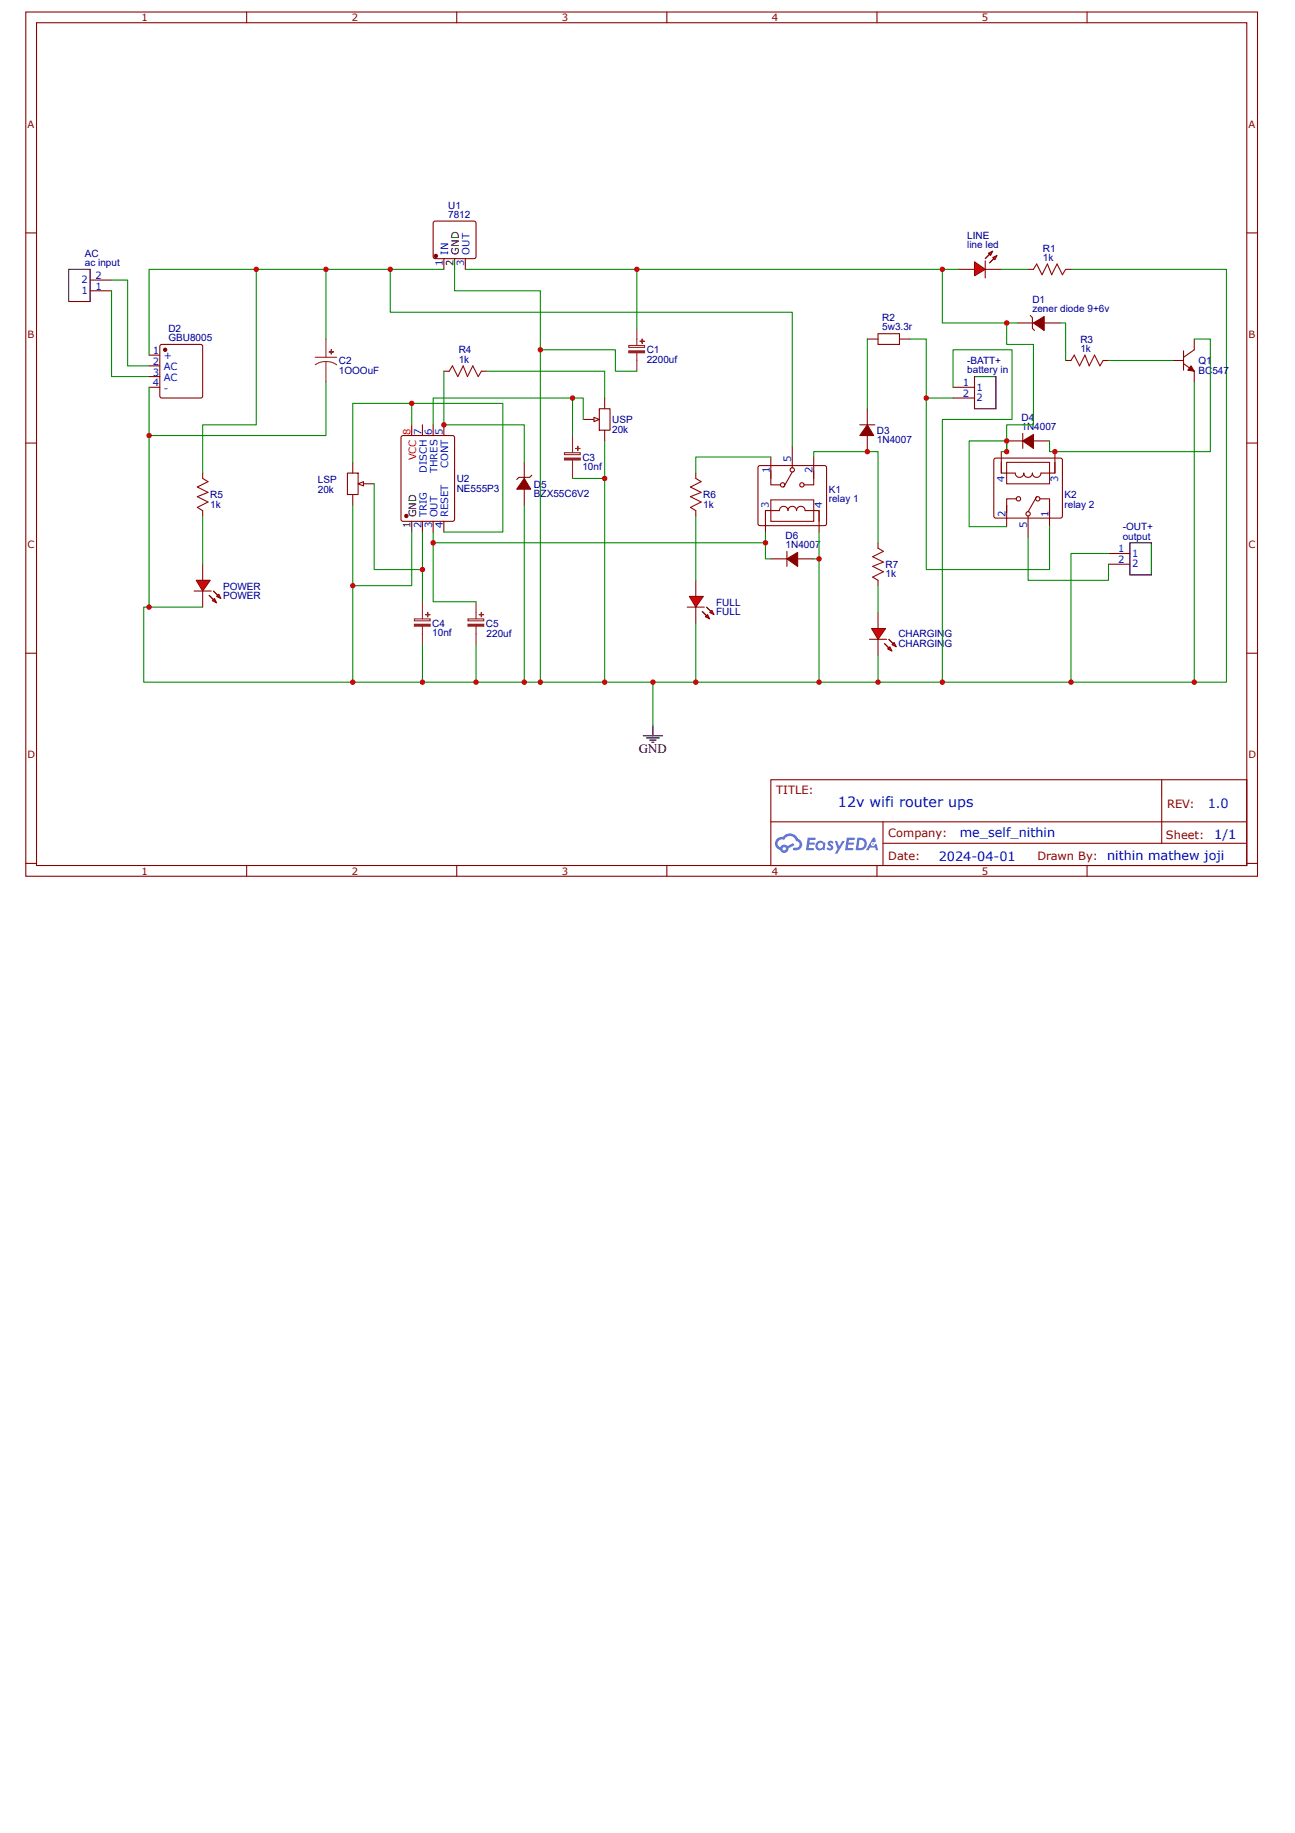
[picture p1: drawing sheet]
<svg xmlns="http://www.w3.org/2000/svg" width="210mm" height="297mm" viewBox="0 0 210 297" stroke-linecap="round" stroke-linejoin="round" font-family="sans-serif">
<g fill="none" stroke="#800" stroke-width=".17">
<path d="M4.2 1.9h199.6v140.1h-199.6zM5.9 3.7h196.2v136.5h-196.2zM40 1.9v1.8M74 1.9v1.8M108.1 1.9v1.8M142.1 1.9v1.8M176.2 1.9v1.8M4.2 37.7h1.7M202.1 37.7h1.7M4.2 71.8h1.7M202.1 71.8h1.7M4.2 105.8h1.7"/>
<path d="M202.1 105.8h1.7M4.2 139.9h1.7M124.9 126.3h77.2v13.9h-77.2zM125 133.2h77M143.1 136.6h58.9M143.1 133.2v6.9M188.3 126.4v10.2M202.1 139.9h1.7M40 140.2v1.8M74 140.2v1.8M108.1 140.2v1.8M142.1 140.2v1.8"/>
<path d="M176.2 140.2v1.8"/>
</g>
<g fill="#58f">
<path d="M134.3 136.3l.3-.1 .3 .1 .2 .2-.2 .3a.23 .23 0 0 0-.1-.2 .23 .23 0 0 0-.3 0v.1a.72 .72 0 0 1 .4 1l-.5 .1-.5-.3 .3-.2 .3 .2 .2-.2a.87 .87 0 0 1-.5-.8z"/>
<path d="M135.3 136.3h.4l.3 .9 .5-.9h.4l-1.2 2h-.4l.4-.7z"/>
<path d="M130.9 135.7l1.3 .1v.1l-.2 .2h-.7l-.1 .4h.7l.2 .2-.2 .2h-.8v.5h.7l.1 .1v.2l-1.3 .1z"/>
<path d="M137.2 135.7l1.3 .1 .1 .1-.2 .2h-.8l-.1 .4h.8l.1 .2-.2 .2h-.7l-.1 .5h.7l.2 .1v.2l-1.3 .1z"/>
<path d="M141.5 135.7h.3l.2 .6-.3 .2a.34 .34 0 0 0-.5 .1 .34 .34 0 0 0 .2 .5 .34 .34 0 0 0 .4-.3l.3-.1 .2 1.1h-.3l-.2-.5h-.8l-.2 .5h-.4z"/>
<path d="M139 135.7l-.3 2.1h.6a1.03 1.03 0 0 0 1.2-1.1 1.03 1.03 0 0 0-1.2-1zM139.3 136.1a.7 .7 0 0 1 .8 .8 .7 .7 0 0 1-1 .5z"/>
<path d="M132.5 136.4a.76 .76 0 0 0-.2 1.1 .76 .76 0 0 0 1 .2l.3 .1 .2-1.2-.3-.1a.69 .69 0 0 0-1-.1zM132.5 137a.46 .46 0 0 1 .9 0 .46 .46 0 0 1-.9 0z"/>
<path d="M125.9 135.9a1.08 1.08 0 0 0 .5 1.8 .69 .69 0 0 0 .8 .5 .69 .69 0 0 0 .6-.7l1-.5-.2-.4-1 .5a.7 .7 0 0 0-1.2 .2 .68 .68 0 0 1-.3-.9 .68 .68 0 0 1 1-.3 1.02 1.02 0 0 1 1-.6 1.02 1.02 0 0 1 .9 .8 .56 .56 0 0 1 .5 .7 .56 .56 0 0 1-.8 .4l-.2 .2a.87 .87 0 0 0 1.1 0 .94 .94 0 0 0 .4-.9 .94 .94 0 0 0-.7-.8 1.49 1.49 0 0 0-2.5-.3h-.4zM126.8 137.5a.3 .3 0 0 1 .6 0 .3 .3 0 0 1-.6 0z"/>
<circle cx="141.5" cy="136.8" r=".13"/>
</g>
<path d="M66.7 68.8v1.8" fill="none" stroke="#f00" stroke-width=".17"/>
<path d="M68.5 68.8v1.8M70.2 68.8v1.8M71.9 68.8v1.8M68.5 84.5v1.7M70.2 84.5v1.7M71.9 84.5v1.7" fill="none" stroke="#800" stroke-width=".17"/>
<path d="M66.7 84.5v1.7" fill="none" stroke="#000" stroke-width=".17"/>
<circle cx="65.9" cy="83.6" r=".26" fill="#800"/>
<g fill="none" stroke="#800" stroke-width=".17">
<path d="M26 55.9l.2-.1h6.3l.2 .1 .1 .3v7.9l-.1 .3-.2 .1h-6.3l-.2-.1-.1-.3v-7.9zM65.1 70.7l.2-.1h8l.4 .2v13.3l-.2 .3-8.2 .1-.3-.2v-13.4z"/>
<circle cx="65.9" cy="83.6" r=".26"/>
</g>
<circle cx="26.8" cy="56.7" r=".26" fill="#800"/>
<g fill="none" stroke="#800" stroke-width=".17">
<path d="M24.2 57.5h1.7M24.2 59.3h1.7M24.2 61h1.7M24.2 62.8h1.7"/>
<circle cx="26.8" cy="56.7" r=".26"/>
</g>
<path d="M31.8 94h2.3l-1.3 1.8z" fill="#f00"/>
<path d="M31.5 95.8h2.7M31.8 94h2.3l-1.3 1.8z" fill="none" stroke="#800" stroke-width=".17"/>
<path d="M34.6 95.8l.7 .7z" fill="#800"/>
<path d="M34.6 95.8l.7 .7" fill="none" stroke="#800" stroke-width=".17"/>
<path d="M33.9 96.5l.7 .7z" fill="#800"/>
<path d="M33.9 96.5l.7 .7" fill="none" stroke="#800" stroke-width=".17"/>
<path d="M35.1 96.6l.4-.3 .3 .7z" fill="#f00"/>
<path d="M35.1 96.6l.4-.3 .3 .7z" fill="none" stroke="#800" stroke-width=".17"/>
<path d="M34.4 97.3l.4-.3 .3 .7z" fill="#f00"/>
<path d="M32.8 91.4v2.6M32.8 95.8v2.6M34.4 97.3l.4-.3 .3 .7z" fill="none" stroke="#800" stroke-width=".17"/>
<path d="M51.1 57.9h3.5M52.8 58.6l-1.1 .2-.6 .3M52.8 58.6l.8 .1 1 .4M52.8 54.9v3M52.8 58.6v3.3" fill="none" stroke="#8d2323" stroke-width=".17"/>
<path d="M53.4 57h.6z" fill="#8d2323"/>
<path d="M53.4 57h.6z" fill="none" stroke="#8d2323" stroke-width=".17"/>
<path d="M53.7 56.7v.7z" fill="#8d2323"/>
<path d="M53.7 56.7v.7zM68.5 97.5v2.8M67.2 101.2h2.5v.3h-2.5zM67.2 100.3h2.5v.3h-2.5zM68.5 101.5v3" fill="none" stroke="#8d2323" stroke-width=".17"/>
<path d="M67.2 101.3h2.5" fill="none" stroke="#8d2323" stroke-width=".31"/>
<path d="M69 99.6h.7z" fill="#8d2323"/>
<path d="M69 99.6h.7z" fill="none" stroke="#8d2323" stroke-width=".17"/>
<path d="M69.3 99.2v.7z" fill="#8d2323"/>
<path d="M69.3 99.2v.7zM77.2 97.5v2.8M75.9 101.2h2.5v.3h-2.5zM75.9 100.3h2.5v.3h-2.5zM77.2 101.5v3" fill="none" stroke="#8d2323" stroke-width=".17"/>
<path d="M75.9 101.3h2.5" fill="none" stroke="#8d2323" stroke-width=".31"/>
<path d="M77.7 99.6h.7z" fill="#8d2323"/>
<path d="M77.7 99.6h.7z" fill="none" stroke="#8d2323" stroke-width=".17"/>
<path d="M78 99.2v.7z" fill="#8d2323"/>
<path d="M78 99.2v.7z" fill="none" stroke="#8d2323" stroke-width=".17"/>
<path d="M70.3 35.9l.3-.1h6.2l.3 .1 .1 .3v5.4l-.1 .2-.3 .1h-6.2l-.3-.1-.1-.2v-5.4z" fill="none" stroke="#800" stroke-width=".17"/>
<circle cx="70.6" cy="41.5" r=".26" fill="#800"/>
<g fill="none" stroke="#800" stroke-width=".17">
<path d="M71.9 41.9v1.7M75.4 41.9v1.7M32.8 76.7v.8M71.9 60.2h.9M78 60.2h.9M85 74.9v2.6M85 79.3v2.6M86.2 77l-.4 .4h-1.7l-.3 .3M32.8 82.7v.9"/>
<circle cx="70.6" cy="41.5" r=".26"/>
</g>
<path d="M73.7 41.9v1.7" fill="none" stroke="#000" stroke-width=".17"/>
<path d="M32.8 77.5l.9 .5-1.7 .9 1.7 .9-1.7 .7 1.7 .8-1.7 .9 .8 .5M72.8 60.2l.5-.9 .9 1.7 .9-1.7 .7 1.7 .8-1.7 .9 1.7 .5-.8" fill="none" stroke="#a00000" stroke-width=".17"/>
<path d="M85 77.5l1 1.8h-2.2z" fill="#800"/>
<path d="M14.6 47.1h3.5M14.6 45.4h3.5M56.3 76.7h1.7v3.4h-1.7zM57.2 74.9v1.8M58.9 78.4h1.7M85 77.5l1 1.8h-2.2zM57.2 80.1v1.8" fill="none" stroke="#800" stroke-width=".17"/>
<path d="M11.1 43.6h3.5v5.3h-3.5z" fill="none" stroke="#000" stroke-width=".17"/>
<path d="M18.1 47.1v13.9h6.1M41.5 43.6v25.2h-8.7v7.9M52.8 43.6v11.3M71.9 43.6h-47.7v13.9M24.2 70.6v27.8h8.6M52.8 61.9v8.7h-28.6v-7.8M32.8 83.6v7.8" fill="none" stroke="#080" stroke-width=".17"/>
<path d="M58 78.4l.9-.4v.7z" fill="#efefef"/>
<path d="M58 78.4l.9-.4v.7z" fill="none" stroke="#800" stroke-width=".17"/>
<path d="M73.7 43.6v3.5h13.9v63.4h-10.4M60.6 78.4v13.9h7.9v-6.1M66.7 68.8v-3.4h-9.5v9.5M66.7 65.4h14.8v20.8h-9.6M57.2 81.9v28.6h-33.9v-12.1h.9M68.5 92.3v5.2M68.5 104.5v6h-11.3M77.2 104.5v6h-8.7" fill="none" stroke="#080" stroke-width=".17"/>
<path d="M157.9 42.4l1.8 1.2-1.8 1.1z" fill="#f00"/>
<path d="M157.9 42.4l1.8 1.2-1.8 1.1zM159.7 42.3v2.7" fill="none" stroke="#800" stroke-width=".17"/>
<path d="M159.7 41.9l.7-.7z" fill="#800"/>
<path d="M160.4 41.2l-.7 .7" fill="none" stroke="#800" stroke-width=".17"/>
<path d="M161.1 41.9l-.7 .7z" fill="#800"/>
<path d="M161.1 41.9l-.7 .7" fill="none" stroke="#800" stroke-width=".17"/>
<path d="M160.2 41l.7-.3-.3 .7z" fill="#f00"/>
<path d="M160.2 41l.7-.3-.3 .7z" fill="none" stroke="#800" stroke-width=".17"/>
<path d="M160.9 41.7l.7-.3-.4 .7z" fill="#f00"/>
<path d="M155.3 43.6h2.6M159.7 43.6h2.6M160.9 41.7l.7-.3-.4 .7zM166.6 43.6h.9M172.7 43.6h.9M94.5 68h1.8M97.1 66.2h1.8v3.5h-1.8zM98 64.5v1.7M98 69.7v1.7" fill="none" stroke="#800" stroke-width=".17"/>
<path d="M167.5 43.6l.5-.8 .9 1.7 .9-1.7 .7 1.7 .8-1.7 .9 1.7 .5-.9" fill="none" stroke="#a00000" stroke-width=".17"/>
<path d="M75.4 43.6h79.9M162.3 43.6h4.3M173.6 43.6h25.2v66.9h-111.2" fill="none" stroke="#080" stroke-width=".17"/>
<path d="M96.3 67.6l.8 .4-.8 .3z" fill="#efefef"/>
<path d="M96.3 67.6l.8 .4-.8 .3z" fill="none" stroke="#800" stroke-width=".17"/>
<path d="M94.5 68v-3.5h-24.3v4.3M98 71.4v39.1M66.7 86.2v8.7h-9.5" fill="none" stroke="#080" stroke-width=".17"/>
<path d="M91.5 74.2h2.5v.3h-2.5zM91.5 73.4h2.5v.3h-2.5zM92.8 70.6v2.8M92.8 74.6v2.9" fill="none" stroke="#8d2323" stroke-width=".17"/>
<path d="M91.5 74.4h2.5" fill="none" stroke="#8d2323" stroke-width=".31"/>
<path d="M93.3 72.7h.7z" fill="#8d2323"/>
<path d="M93.3 72.7h.7z" fill="none" stroke="#8d2323" stroke-width=".17"/>
<path d="M93.6 72.3l.1 .7z" fill="#8d2323"/>
<path d="M93.6 72.3l.1 .7z" fill="none" stroke="#8d2323" stroke-width=".17"/>
<path d="M18.1 45.4h2.6v13.9h3.5M63.3 43.6v7h65.1v21.7M71.9 60.2v8.6h13.1v6.1M78.9 60.2h19.1v4.3M92.8 64.5v6.1M92.8 77.5h5.2M85 81.9v28.6" fill="none" stroke="#080" stroke-width=".17"/>
<path d="M163.2 74.9h6.9v3.5h-6.9zM124.9 81h7v3.5h-7z" fill="none" stroke="#881000" stroke-width=".17"/>
<g fill="none" stroke="#800" stroke-width=".17">
<path d="M112.8 76.7v.8M123 75.5l.2-.1h10.4l.3 .1 .1 .3v9l-.1 .3-.3 .1h-10.4l-.2-.1-.2-.3v-9zM124.9 76.3v2.3h1.6M124.9 74.1v3.4M128.4 76.5l-1.4 2.4M128.4 72.3v3.5M131.9 76.3v2.3h-1.6M131.9 74.1v3.4M161.2 74.3l.2-.1h10.4l.3 .1 .1 .3v9l-.1 .3-.3 .1h-10.4l-.2-.1-.1-.3v-9zM162.3 74.9v1.8h2.2a.69 .69 0 0 0 .7 .7 .69 .69 0 0 0 .7-.7 .69 .69 0 0 0 .7 .7 .69 .69 0 0 0 .7-.7 .69 .69 0 0 0 .7 .7 .69 .69 0 0 0 .7-.7h2.3v-1.8M162.3 73.2v3.5M171 73.2v3.5"/>
<path d="M112.8 82.7v.9M124.1 84.5v-1.8h2.2a.69 .69 0 0 1 .7-.7 .69 .69 0 0 1 .7 .7 .69 .69 0 0 1 .7-.7 .69 .69 0 0 1 .7 .7 .69 .69 0 0 1 .7-.7 .69 .69 0 0 1 .7 .7h2.3v1.8M124.1 82.7v3.5M132.8 82.7v3.5M163.2 81.9v3.4M164.7 80.8h-1.5v2.3M166.6 83.6v3.5M168 80.5l-1.4 2.4M168.5 80.8h1.6v2.3M170.1 81.9v3.4"/>
<circle cx="126.8" cy="78.6" r=".35"/>
<circle cx="128.4" cy="76.1" r=".35"/>
<circle cx="130" cy="78.6" r=".35"/>
<circle cx="165.1" cy="80.8" r=".35"/>
<circle cx="166.6" cy="83.3" r=".35"/>
<circle cx="168.2" cy="80.8" r=".35"/>
</g>
<path d="M112.8 77.5l.8 .5-1.7 .9 1.7 .9-1.7 .7 1.7 .8-1.7 .9 .9 .5" fill="none" stroke="#a00000" stroke-width=".17"/>
<path d="M111.7 96.6h2.3l-1.2 1.8z" fill="#f00"/>
<path d="M111.4 98.4h2.8M111.7 96.6h2.3l-1.2 1.8z" fill="none" stroke="#800" stroke-width=".17"/>
<path d="M114.5 98.4l.7 .7z" fill="#800"/>
<path d="M114.5 98.4l.7 .7" fill="none" stroke="#800" stroke-width=".17"/>
<path d="M113.8 99.1l.7 .7z" fill="#800"/>
<path d="M113.8 99.1l.7 .7" fill="none" stroke="#800" stroke-width=".17"/>
<path d="M115 99.2l.4-.3 .3 .7z" fill="#f00"/>
<path d="M115 99.2l.4-.3 .3 .7z" fill="none" stroke="#800" stroke-width=".17"/>
<path d="M114.3 99.9l.4-.3 .3 .7z" fill="#f00"/>
<path d="M112.8 94v2.6M112.8 98.4v2.6M114.3 99.9l.4-.3 .3 .7zM124.9 90.6h2.6M129.3 90.6h2.6" fill="none" stroke="#800" stroke-width=".17"/>
<path d="M124.9 74.1h-12.1v2.6M112.8 83.6v10.4M112.8 101v9.5" fill="none" stroke="#080" stroke-width=".17"/>
<path d="M127.5 90.6l1.8-1.1v2.3z" fill="#800"/>
<path d="M140.6 66.2v2.6M140.6 70.6v2.6M127.5 90.6l1.8-1.1v2.3zM127.5 89.3v2.5" fill="none" stroke="#800" stroke-width=".17"/>
<path d="M132.8 86.2v4.4h-.9M132.8 90.6v19.9" fill="none" stroke="#080" stroke-width=".17"/>
<path d="M140.6 68.8l1 1.8h-2.2z" fill="#800"/>
<path d="M140.6 54.9h1.7M145.8 54.9h1.7M139.4 68.8h2.4M140.6 68.8l1 1.8h-2.2zM154.5 62.8h3.4M154.5 64.5h3.4M142.3 87.9v.9M142.3 94v.9" fill="none" stroke="#800" stroke-width=".17"/>
<path d="M157.9 61h3.5v5.2h-3.5z" fill="none" stroke="#000" stroke-width=".17"/>
<path d="M140.6 54.9v11.3M147.5 54.9h2.6v9.6h4.4M131.9 74.1v-.9h10.4v14.7" fill="none" stroke="#080" stroke-width=".17"/>
<path d="M142.3 54.1h3.5v1.7h-3.5zM142.3 88.8l.9 .5-1.8 .9 1.8 .9-1.8 .7 1.8 .8-1.8 .9 .9 .5" fill="none" stroke="#a00000" stroke-width=".17"/>
<path d="M141.3 101.8h2.2l-1.2 1.8z" fill="#f00"/>
<path d="M140.9 103.6h2.8M141.3 101.8h2.2l-1.2 1.8z" fill="none" stroke="#800" stroke-width=".17"/>
<path d="M144 103.6l.7 .7z" fill="#800"/>
<path d="M144 103.6l.7 .7" fill="none" stroke="#800" stroke-width=".17"/>
<path d="M143.3 104.3l.7 .7z" fill="#800"/>
<path d="M143.3 104.3l.7 .7" fill="none" stroke="#800" stroke-width=".17"/>
<path d="M144.6 104.5l.3-.4 .4 .7z" fill="#f00"/>
<path d="M144.6 104.5l.3-.4 .4 .7z" fill="none" stroke="#800" stroke-width=".17"/>
<path d="M143.9 105.2l.3-.4 .4 .7z" fill="#f00"/>
<path d="M163.2 71.4h2.6M167.5 71.4h2.6M142.3 99.2v2.6M179.7 89.7h3.4M179.7 91.4h3.4M142.3 103.6v2.6M143.9 105.2l.3-.4 .4 .7z" fill="none" stroke="#800" stroke-width=".17"/>
<path d="M150.1 64.5v27.8h20v-7M154.5 62.8v-6.1h9.5v11.3h-11.3v42.5M142.3 94.9v4.3M166.6 87.1v6.9h13.1v-2.6M179.7 89.7h-6.1v20.8M142.3 106.2v4.3" fill="none" stroke="#080" stroke-width=".17"/>
<path d="M183.1 87.9h3.5v5.3h-3.5z" fill="none" stroke="#000" stroke-width=".17"/>
<path d="M165.8 71.4l1.7-1v2.3z" fill="#800"/>
<path d="M165.8 71.4l1.7-1v2.3zM165.8 70.2v2.5" fill="none" stroke="#800" stroke-width=".17"/>
<path d="M193 59.3l.6 .9-1.1-.2z" fill="#800"/>
<path d="M164.9 52.3h2.6M167 51.1l.3 .4v1.7l.4 .3M169.2 52.3h2.6M172.7 58.4h.9M178.8 58.4h.9M190.1 58.4h1.7M191.8 56.8v3.2M191.8 58.9l1.8 1.3v1.7M193 59.3l.6 .9-1.1-.2zM193.6 54.9v1.8l-1.8 1.2" fill="none" stroke="#800" stroke-width=".17"/>
<path d="M173.6 58.4l.5-.9 .9 1.8 .8-1.8 .7 1.8 .9-1.8 .9 1.8 .5-.9" fill="none" stroke="#a00000" stroke-width=".17"/>
<path d="M179.7 58.4h10.4" fill="none" stroke="#080" stroke-width=".17"/>
<path d="M167.5 52.3l1.7-1v2.2z" fill="#800"/>
<path d="M167.5 52.3l1.7-1v2.2z" fill="none" stroke="#800" stroke-width=".17"/>
<path d="M152.7 43.6v8.7h12.2M163.2 52.3v3.5h4.3v13h-4.3v4.4v-1.8h-6.1v13.9h6.1M171.8 52.3h.9v6.1M193.6 54.9h2.6v18.3h-26.1v-1.8M162.3 73.2h.9M193.6 61.9v48.6" fill="none" stroke="#080" stroke-width=".17"/>
<path d="M101.9 56.8h2.6v.4h-2.6zM101.9 56h2.6v.3h-2.6zM103.2 53.2v2.8M103.2 57.2v3" fill="none" stroke="#8d2323" stroke-width=".17"/>
<path d="M101.9 57h2.6" fill="none" stroke="#8d2323" stroke-width=".31"/>
<path d="M103.7 55.3h.7z" fill="#8d2323"/>
<path d="M103.7 55.3h.7z" fill="none" stroke="#8d2323" stroke-width=".17"/>
<path d="M104.1 54.9v.7z" fill="#8d2323"/>
<path d="M104.1 54.9v.7z" fill="none" stroke="#8d2323" stroke-width=".17"/>
<path d="M87.6 56.7h12.1v3.5h3.5M103.2 43.6v9.6M70.2 86.2v11.3h7M124.1 86.2v1.7h-53.9M124.1 87.9v2.7h.8M105.8 110.5v7" fill="none" stroke="#080" stroke-width=".17"/>
<path d="M104.3 119.2h3.1M104.8 119.6h2.1M105.3 119.9h1M105.8 117.5v1.7M105.6 120.3h.4" fill="none" stroke="#000" stroke-width=".17"/>
<g fill="#c00">
<circle cx="52.8" cy="43.6" r=".43"/>
<circle cx="41.5" cy="43.6" r=".43"/>
<circle cx="24.2" cy="70.6" r=".43"/>
<circle cx="24.2" cy="98.4" r=".43"/>
<circle cx="68.5" cy="92.3" r=".43"/>
<circle cx="57.2" cy="110.5" r=".43"/>
<circle cx="68.5" cy="110.5" r=".43"/>
<circle cx="66.7" cy="65.4" r=".43"/>
<circle cx="77.2" cy="110.5" r=".43"/>
<circle cx="87.6" cy="110.5" r=".43"/>
<circle cx="98" cy="110.5" r=".43"/>
<circle cx="57.2" cy="94.9" r=".43"/>
<circle cx="92.8" cy="64.5" r=".43"/>
<circle cx="98" cy="77.5" r=".43"/>
<circle cx="71.9" cy="68.8" r=".43"/>
<circle cx="85" cy="110.5" r=".43"/>
<circle cx="63.3" cy="43.6" r=".43"/>
<circle cx="112.8" cy="110.5" r=".43"/>
<circle cx="132.8" cy="110.5" r=".43"/>
<circle cx="132.8" cy="90.6" r=".43"/>
<circle cx="140.6" cy="73.2" r=".43"/>
<circle cx="142.3" cy="110.5" r=".43"/>
<circle cx="152.7" cy="110.5" r=".43"/>
<circle cx="150.1" cy="64.5" r=".43"/>
<circle cx="173.6" cy="110.5" r=".43"/>
<circle cx="152.7" cy="43.6" r=".43"/>
<circle cx="171" cy="73.2" r=".43"/>
<circle cx="163.2" cy="52.3" r=".43"/>
<circle cx="163.2" cy="71.4" r=".43"/>
<circle cx="193.6" cy="110.5" r=".43"/>
<circle cx="163.2" cy="73.2" r=".43"/>
<circle cx="87.6" cy="56.7" r=".43"/>
<circle cx="103.2" cy="43.6" r=".43"/>
<circle cx="105.8" cy="110.5" r=".43"/>
<circle cx="70.2" cy="87.9" r=".43"/>
<circle cx="124.1" cy="87.9" r=".43"/>
</g>
<text font-size="2.3" fill="#00f" x="135.8" y="130.8">12v wifi router ups</text>
<text font-size="2.1" x="103.6" y="122">GND</text>
<g font-size="2.1" fill="#00f">
<text x="195.8" y="130.9">1.0</text>
<text x="155.6" y="135.6">me_self_nithin</text>
<text x="196.8" y="136">1/1</text>
<text x="152.1" y="139.5">2024-04-01</text>
<text x="179.4" y="139.4">nithin mathew joji</text>
</g>
<g font-size="1.9" fill="#800">
<text x="125.8" y="128.6">TITLE:</text>
<text x="189.2" y="130.9">REV:</text>
<text x="144" y="135.6">Company:</text>
<text x="189" y="135.9">Sheet:</text>
<text x="144" y="139.4">Date:</text>
<text x="168.1" y="139.4">Drawn By:</text>
</g>
<g font-size="1.6" fill="#800">
<text x="22.9" y="3.4">1</text>
<text x="57" y="3.4">2</text>
<text x="91.1" y="3.4">3</text>
<text x="125.1" y="3.4">4</text>
<text x="159.2" y="3.4">5</text>
<text x="4.4" y="20.7">A</text>
<text x="202.3" y="20.7">A</text>
<text x="4.4" y="54.8">B</text>
<text x="202.3" y="54.8">B</text>
<text x="4.4" y="88.8">C</text>
<text x="202.3" y="88.8">C</text>
<text x="4.4" y="122.9">D</text>
<text x="202.3" y="122.9">D</text>
<text x="22.9" y="141.7">1</text>
<text x="57" y="141.7">2</text>
<text x="91.1" y="141.7">3</text>
<text x="125.1" y="141.7">4</text>
<text x="159.2" y="141.7">5</text>
</g>
<g font-size="1.6" fill="#000080">
<text x="72.6" y="35.3">7812</text>
<text x="72.6" y="33.8">U1</text>
<text x="13.8" y="41.6">AC</text>
<text x="156.7" y="40.2">line led</text>
<text x="156.7" y="38.7">LINE</text>
<text x="169" y="40.8">R1</text>
<text x="13.8" y="43.1">ac input</text>
<text x="169" y="42.3">1k</text>
<text x="27.3" y="53.8">D2</text>
<text x="143" y="53.5">5w3.3r</text>
<text x="143" y="52">R2</text>
<text x="167.3" y="50.6">zener diode 9+6v</text>
<text x="167.3" y="49">D1</text>
<text x="27.3" y="55.3">GBU8005</text>
<text x="54.9" y="59">C2</text>
<text x="74.3" y="58.8">1k</text>
<text x="74.3" y="57.3">R4</text>
<text x="104.8" y="58.8">2200uf</text>
<text x="104.8" y="57.3">C1</text>
<text x="156.7" y="59">-BATT+</text>
<text x="175.1" y="57">1k</text>
<text x="175.1" y="55.5">R3</text>
<text x="194.3" y="59">Q1</text>
<text x="54.9" y="60.5">1OOOuF</text>
<text x="156.8" y="60.5">battery in</text>
<text x="194.3" y="60.5">BC</text>
<text x="196.5" y="60.5">547</text>
<text x="99.2" y="70.1">20k</text>
<text x="99.2" y="68.5">USP</text>
<text x="142.1" y="71.8">1N4007</text>
<text x="142.1" y="70.3">D3</text>
<text x="165.6" y="69.7">1N4007</text>
<text x="165.6" y="68.2">D4</text>
<text x="94.4" y="76.2">10nf</text>
<text x="94.4" y="74.6">C3</text>
<text x="34.1" y="82.2">1k</text>
<text x="34.1" y="80.7">R5</text>
<text x="51.5" y="79.8">20k</text>
<text x="51.5" y="78.3">LSP</text>
<text x="74" y="79.6">NE555P3</text>
<text x="74" y="78.2">U2</text>
<text x="86.5" y="80.5">B</text>
<text x="86.5" y="79">D</text>
<text x="87.6" y="80.5">ZX55C6V2</text>
<text x="87.7" y="79">5</text>
<text x="114" y="82.3">1k</text>
<text x="114" y="80.8">R6</text>
<text x="134.3" y="81.4">relay 1</text>
<text x="134.3" y="79.8">K1</text>
<text x="172.5" y="82.3">relay 2</text>
<text x="172.5" y="80.7">K2</text>
<text x="127.3" y="88.8">1N4007</text>
<text x="127.3" y="87.3">D6</text>
<text x="182" y="87.4">output</text>
<text x="182" y="85.9">-OUT+</text>
<text x="36.1" y="95.5">POWER</text>
<text x="143.5" y="93.5">1k</text>
<text x="143.5" y="92">R7</text>
<text x="36.1" y="97">POWER</text>
<text x="70.1" y="101.6">C4</text>
<text x="78.7" y="101.6">C5</text>
<text x="116.1" y="99.6">FULL</text>
<text x="116.1" y="98.1">FULL</text>
<text x="70.1" y="103.1">10nf</text>
<text x="78.9" y="103.3">220uf</text>
<text x="145.6" y="104.8">CHARGIN</text>
<text x="145.6" y="103.3">CHARGIN</text>
<text x="153.1" y="104.8">G</text>
<text x="153.1" y="103.3">G</text>
</g>
<g font-size="1.6" fill="#00f">
<text x="72.6" y="41.3" transform="rotate(-90 72.6 41.3)">IN</text>
<text x="76.1" y="41.3" transform="rotate(-90 76.1 41.3)">OUT</text>
<text x="13.2" y="47.6">1</text>
<text x="13.2" y="45.9">2</text>
<text x="15.5" y="46.9">1</text>
<text x="15.5" y="45.2">2</text>
<text x="71.8" y="43" transform="rotate(-90 71.8 43)">1</text>
<text x="75.2" y="43" transform="rotate(-90 75.2 43)">3</text>
<text x="24.8" y="57.4">1</text>
<text x="24.8" y="59.1">2</text>
<text x="26.5" y="58.2">+</text>
<text x="26.5" y="60">AC</text>
<text x="24.8" y="60.8">3</text>
<text x="24.8" y="62.6">4</text>
<text x="26.5" y="61.7">AC</text>
<text x="26.5" y="63.5">-</text>
<text x="156" y="62.6">1</text>
<text x="156" y="64.3">2</text>
<text x="158.3" y="63.3">1</text>
<text x="158.3" y="65">2</text>
<text x="68.3" y="70.5" transform="rotate(-90 68.3 70.5)">7</text>
<text x="70" y="70.5" transform="rotate(-90 70 70.5)">6</text>
<text x="71.8" y="70.5" transform="rotate(-90 71.8 70.5)">5</text>
<text x="69.2" y="76.6" transform="rotate(-90 69.2 76.6)">DISCH</text>
<text x="70.9" y="76.7" transform="rotate(-90 70.9 76.7)">THRES</text>
<text x="72.6" y="75.8" transform="rotate(-90 72.6 75.8)">CONT</text>
<text x="124.8" y="76.7" transform="rotate(-90 124.8 76.7)">1</text>
<text x="128.2" y="74.9" transform="rotate(-90 128.2 74.9)">5</text>
<text x="131.7" y="76.7" transform="rotate(-90 131.7 76.7)">2</text>
<text x="69.2" y="83.8" transform="rotate(-90 69.2 83.8)">TRIG</text>
<text x="70.9" y="83.8" transform="rotate(-90 70.9 83.8)">OUT</text>
<text x="72.6" y="83.8" transform="rotate(-90 72.6 83.8)">RESET</text>
<text x="124.6" y="82.4" transform="rotate(-90 124.6 82.4)">3</text>
<text x="133.3" y="82.4" transform="rotate(-90 133.3 82.4)">4</text>
<text x="162.8" y="78" transform="rotate(-90 162.8 78)">4</text>
<text x="163" y="83.8" transform="rotate(-90 163 83.8)">2</text>
<text x="169.9" y="83.8" transform="rotate(-90 169.9 83.8)">1</text>
<text x="171.5" y="78" transform="rotate(-90 171.5 78)">3</text>
<text x="68.3" y="85.6" transform="rotate(-90 68.3 85.6)">2</text>
<text x="70" y="85.6" transform="rotate(-90 70 85.6)">3</text>
<text x="71.8" y="85.6" transform="rotate(-90 71.8 85.6)">4</text>
<text x="166.5" y="85.5" transform="rotate(-90 166.5 85.5)">5</text>
<text x="181.2" y="89.5">1</text>
<text x="181.2" y="91.3">2</text>
<text x="183.5" y="90.2">1</text>
<text x="183.5" y="91.9">2</text>
</g>
<g font-size="1.6">
<text x="74.4" y="41.3" transform="rotate(-90 74.4 41.3)">GND</text>
<text x="73.5" y="43" transform="rotate(-90 73.5 43)">2</text>
<text x="67.4" y="83.8" transform="rotate(-90 67.4 83.8)">GND</text>
<text x="66.6" y="85.6" transform="rotate(-90 66.6 85.6)">1</text>
</g>
<g font-size="1.6" fill="#f00">
<text x="66.6" y="70.5" transform="rotate(-90 66.6 70.5)">8</text>
<text x="67.4" y="74.6" transform="rotate(-90 67.4 74.6)">VCC</text>
</g>
</svg>
